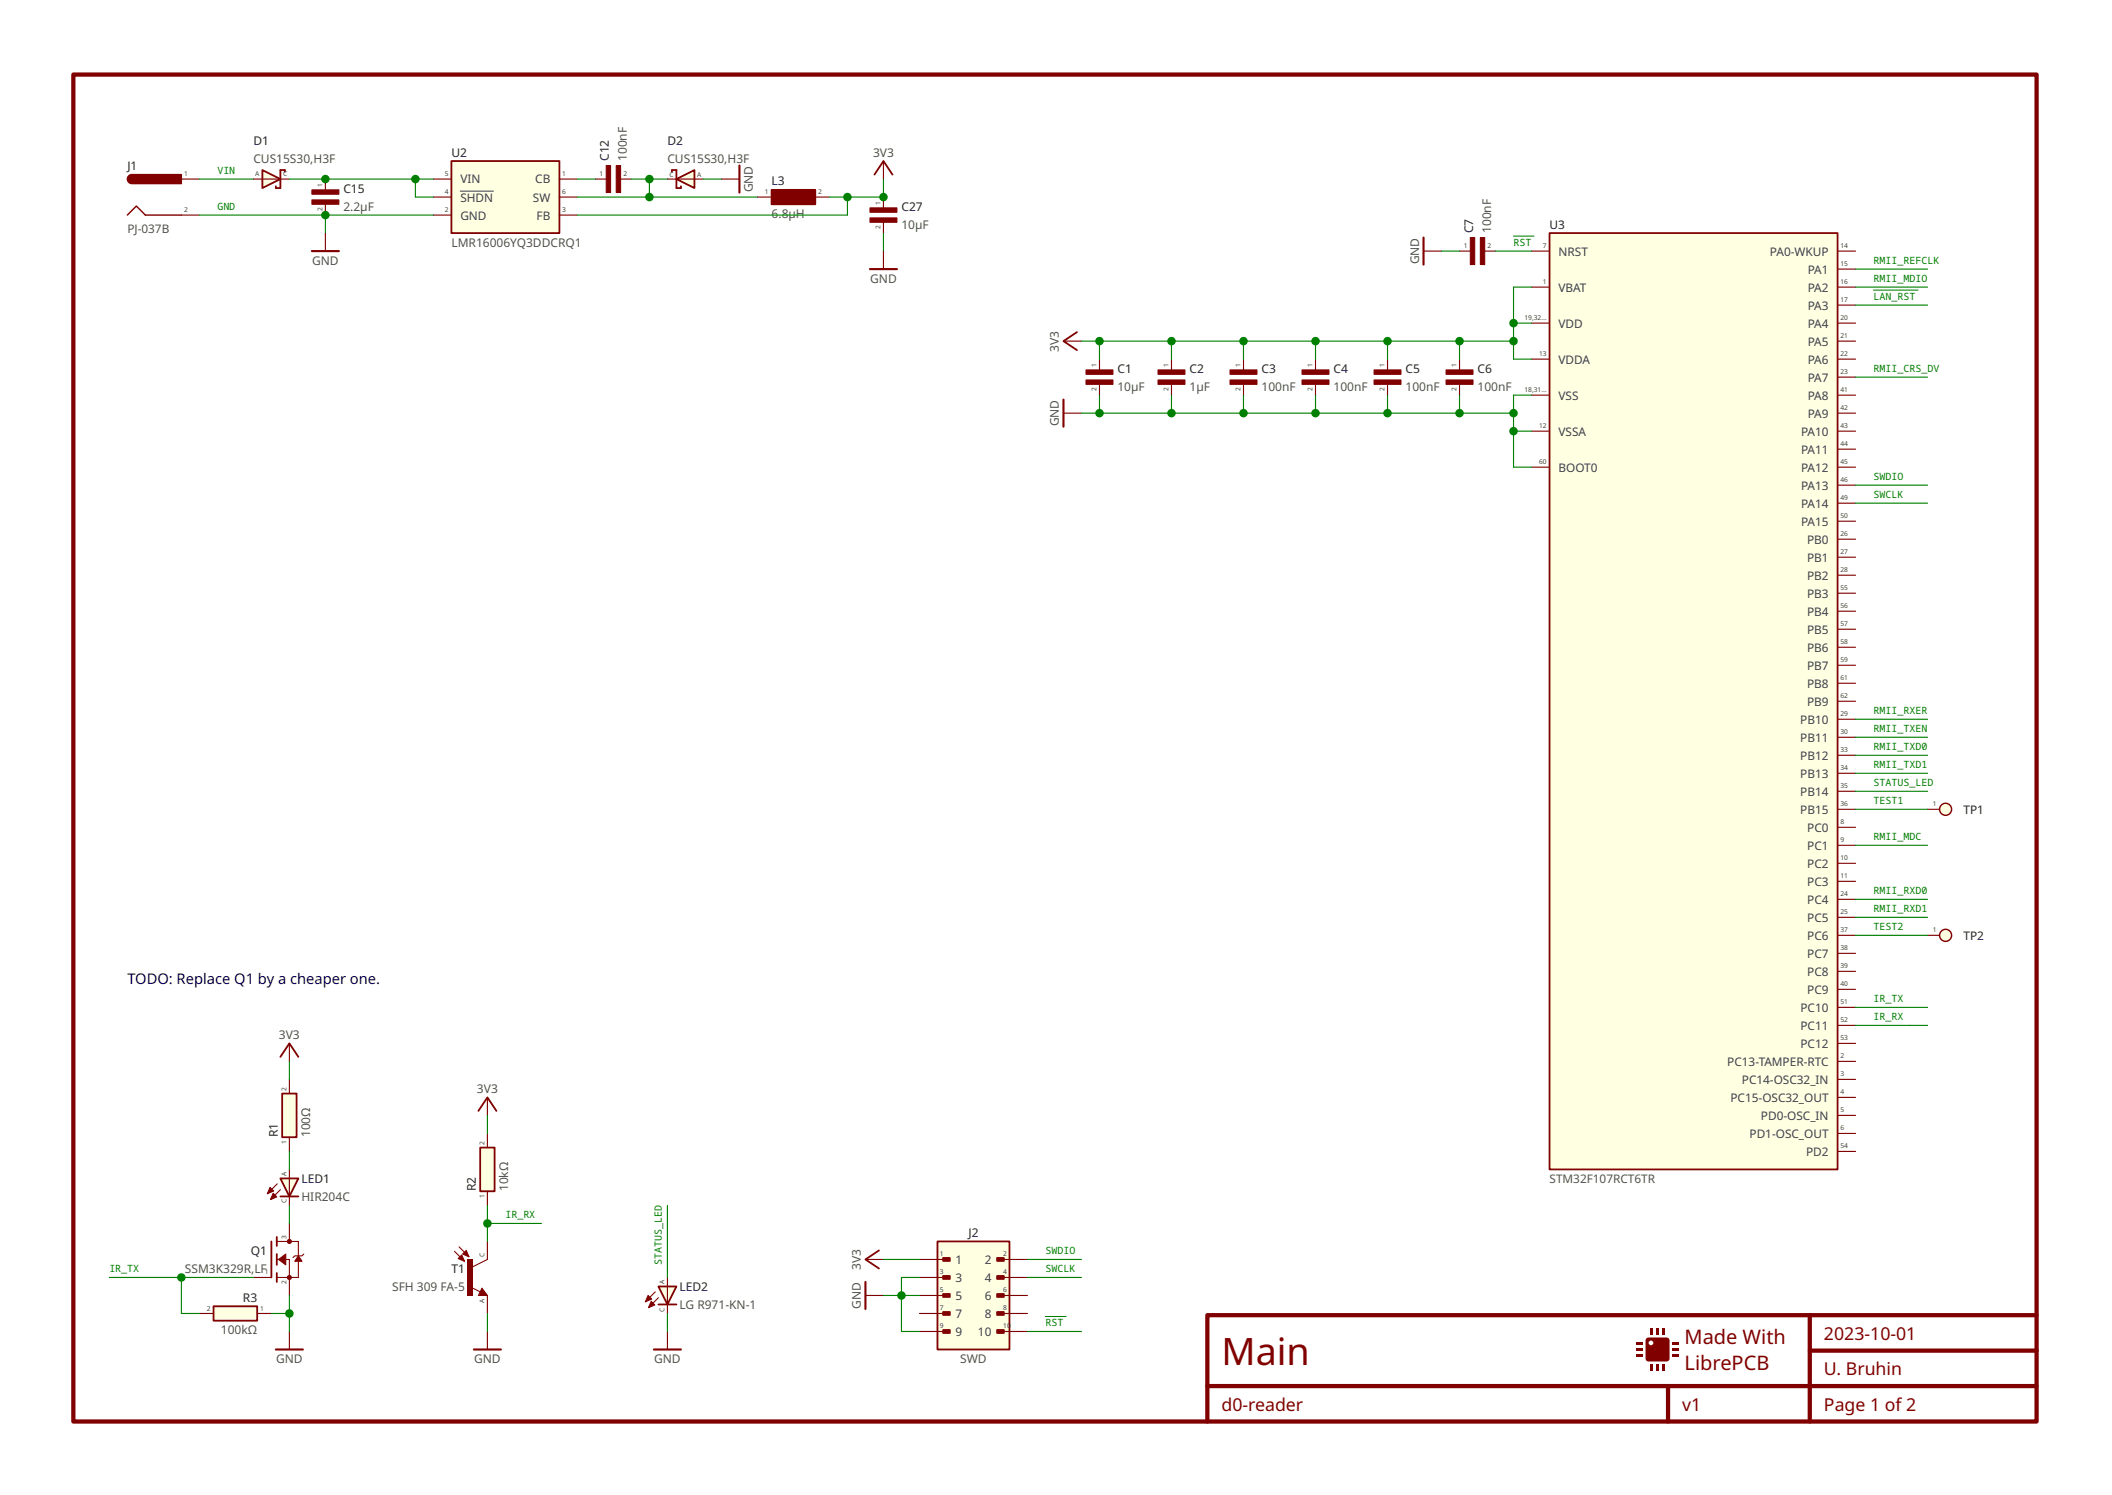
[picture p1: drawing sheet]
<svg xmlns="http://www.w3.org/2000/svg" width="298mm" height="211mm" viewBox="0 0 298 211" stroke-linecap="round" stroke-linejoin="round" font-family="sans-serif">
<path d="M67.8 161.9h2v6.2h-2z" fill-rule="evenodd" fill="#ffffe1" stroke="#800000" stroke-width=".25"/>
<path d="M195.8 50.7v1.5M195.8 54.2v1.6M68.8 159.9v2M68.8 168.1v2M68.8 187.9v2.5M94.2 187.9v2.5" fill="none" stroke="#800000" stroke-width=".16"/>
<path d="M66.9 190.4h3.8M92.3 190.4h3.8" fill="none" stroke="#800000" stroke-width=".3"/>
<g fill="#800000" stroke="#800000" stroke-width=".15">
<path d="M193.9 52.2h3.8v.6h-3.8z" fill-rule="evenodd"/>
<path d="M193.9 53.6h3.8v.6h-3.8z" fill-rule="evenodd"/>
</g>
<path d="M132.3 175.2h10.2v15.2h-10.2z" fill-rule="evenodd" fill="#ffffe1" stroke="#800000" stroke-width=".25"/>
<g fill="#800000" stroke="#800000" stroke-width=".25">
<path d="M133.1 177.5h1v.4h-1z" fill-rule="evenodd"/>
<path d="M140.7 177.5h1v.4h-1z" fill-rule="evenodd"/>
<path d="M133.1 180.1h1v.4h-1z" fill-rule="evenodd"/>
<path d="M140.7 180.1h1v.4h-1z" fill-rule="evenodd"/>
<path d="M133.1 182.6h1v.4h-1z" fill-rule="evenodd"/>
<path d="M140.7 182.6h1v.4h-1z" fill-rule="evenodd"/>
<path d="M133.1 185.1h1v.5h-1z" fill-rule="evenodd"/>
<path d="M140.7 185.1h1v.5h-1z" fill-rule="evenodd"/>
<path d="M133.1 187.7h1v.4h-1z" fill-rule="evenodd"/>
<path d="M140.7 187.7h1v.4h-1z" fill-rule="evenodd"/>
</g>
<path d="M129.8 177.7h3.8M141.2 177.7h3.8M129.8 182.8h3.8M129.8 187.9h3.8M129.8 180.3h3.8M129.8 185.3h3.8M141.2 182.8h3.8M141.2 187.9h3.8M141.2 180.3h3.8M141.2 185.3h3.8" fill="none" stroke="#800000" stroke-width=".16"/>
<path d="M39.8 154.3h2.1v6.2h-2.1z" fill-rule="evenodd" fill="#ffffe1" stroke="#800000" stroke-width=".25"/>
<g fill="none" stroke="#800000" stroke-width=".16">
<path d="M25.6 25.3h2.5M25.6 30.4h2.5M106.9 27.8h2M115.1 27.8h2M124.7 27.8v1.5M124.7 31.4v1.5M124.7 35.4v2.6M175.5 50.7v1.5M175.5 54.2v1.6M185.7 50.7v1.5M185.7 54.2v1.6M40.8 152.3v2"/>
<path d="M40.8 160.5v2M122.2 177.7h2.5M122.2 182.8h2.5"/>
</g>
<path d="M122.8 38h3.8M122.2 180.9v3.8" fill="none" stroke="#800000" stroke-width=".3"/>
<g fill="#800000" stroke="#800000" stroke-width=".15">
<path d="M122.8 29.3h3.8v.7h-3.8z" fill-rule="evenodd"/>
<path d="M122.8 30.8h3.8v.6h-3.8z" fill-rule="evenodd"/>
<path d="M183.8 52.2h3.8v.6h-3.8z" fill-rule="evenodd"/>
<path d="M183.8 53.6h3.8v.6h-3.8z" fill-rule="evenodd"/>
<path d="M173.6 52.2h3.8v.6h-3.8z" fill-rule="evenodd"/>
<path d="M173.6 53.6h3.8v.6h-3.8z" fill-rule="evenodd"/>
</g>
<path d="M18.2 24.8l.4-.2h7v1.3h-7a.64 .64 0 0 1-.6-.4 .64 .64 0 0 1 .2-.7z" fill-rule="evenodd" fill="#800000" stroke="#800000" stroke-width=".2"/>
<path d="M18 30.4l1.2-1.3 1.3 1.3h5.1" fill="none" stroke="#800000" stroke-width=".2"/>
<path d="M108.9 26.8h6.2v2h-6.2z" fill-rule="evenodd" fill="#800000" stroke="#800000" stroke-width=".25"/>
<path d="M124.1 176.5l-1.9 1.2 1.9 1.3" fill="none" stroke="#800000" stroke-width=".25"/>
<g fill="#ffffe1" stroke="#800000" stroke-width=".25">
<path d="M39.6 166.3h2.5l-1.3 2.5z"/>
<path d="M39.6 168.8h2.5z"/>
</g>
<path d="M40.8 166.3v2.5z" fill="#ffffe1" stroke="#800000" stroke-width=".16"/>
<g fill="#ffffe1" stroke="#800000" stroke-width=".15">
<path d="M39.1 167.1l-1.4 1.3z"/>
<path d="M38.2 169.3l1.4-1.4z"/>
</g>
<g fill="#800000" stroke="#800000" stroke-width=".15">
<path d="M38.1 167.6l.5 .5-.9 .3z"/>
<path d="M38.6 168.4l.5 .5-.9 .4z"/>
</g>
<path d="M45.9 32.9v2.5M40.8 165v1.3M40.8 168.8v1.3M40.8 187.9v2.5" fill="none" stroke="#800000" stroke-width=".16"/>
<path d="M44 35.4h3.8M38.9 190.4h3.8" fill="none" stroke="#800000" stroke-width=".3"/>
<circle cx="274.6" cy="132" r=".85" fill="#ffffe1" stroke="#800000" stroke-width=".2"/>
<path d="M272.1 132h1.7" fill="none" stroke="#800000" stroke-width=".16"/>
<g fill="#ffffe1" stroke="#800000" stroke-width=".25">
<path d="M39.1 177v.7z"/>
<path d="M39.1 177.7v.8z"/>
<path d="M39.1 174.5v.7z"/>
<path d="M39.1 175.2v.6z"/>
<path d="M39.1 179.6v.7z"/>
<path d="M39.1 180.3v.6z"/>
<path d="M38.3 175.2v5.1z"/>
</g>
<g fill="#ffffe1" stroke="#800000" stroke-width=".15">
<path d="M39.1 177.7h1.7z"/>
<path d="M40.8 177.7v2.6z"/>
<path d="M39.1 180.3h1.7z"/>
<path d="M42.1 175.2v2z"/>
<path d="M42.1 177.2v3.1z"/>
<path d="M40.8 180.3h1.3z"/>
<path d="M39.1 175.2h3z"/>
</g>
<g fill="#800000">
<circle cx="40.8" cy="180.3" r=".36"/>
<circle cx="40.8" cy="175.2" r=".36"/>
</g>
<path d="M42.9 177l-.3 .2h-1l-.2 .3" fill="none" stroke="#800000" stroke-width=".15"/>
<g fill="#800000" stroke="#800000" stroke-width=".15">
<path d="M42.1 177.2l.5 .8h-1z"/>
<path d="M39.3 177.7l1-.7v1.5z"/>
<path d="M163.4 52.2h3.9v.6h-3.9z" fill-rule="evenodd"/>
<path d="M163.4 53.6h3.9v.6h-3.9z" fill-rule="evenodd"/>
</g>
<path d="M150.1 58.3h2.5M165.3 50.7v1.5M165.3 54.2v1.6M40.8 172.6v2.6M35.8 180.3h2.5M40.8 180.3v2.5" fill="none" stroke="#800000" stroke-width=".16"/>
<path d="M150.1 56.4v3.8" fill="none" stroke="#800000" stroke-width=".3"/>
<circle cx="274.6" cy="114.2" r=".85" fill="#ffffe1" stroke="#800000" stroke-width=".2"/>
<path d="M272.1 114.2h1.7" fill="none" stroke="#800000" stroke-width=".16"/>
<g fill="#ffffe1" stroke="#800000" stroke-width=".15">
<path d="M66.8 178.7l2-1z"/>
<path d="M68 181.8l.8 1z"/>
<path d="M67.5 182.8h1.3z"/>
<path d="M68 181.8l-.5 1z"/>
<path d="M66.6 181.7l1.2 .6z"/>
</g>
<g fill="#ffffe1" stroke="#800000" stroke-width=".25">
<path d="M67.8 182.7h.7z"/>
<path d="M68 182l.5 .7z"/>
<path d="M68 182l-.2 .6z"/>
<path d="M67.8 182.6h.4z"/>
<path d="M68 182.3l.2 .3z"/>
</g>
<path d="M66 177.7h.8v5.1h-.8z" fill-rule="evenodd" fill="#800000"/>
<path d="M65.3 177l.5-.5 .4 .8z" fill="#800000" stroke="#800000" stroke-width=".15"/>
<g fill="#ffffe1" stroke="#800000" stroke-width=".15">
<path d="M64.8 175.9l1.4 1.4z"/>
<path d="M64.2 176.6l1.4 1.4z"/>
</g>
<path d="M64.7 177.6l.5-.5 .4 .9z" fill="#800000" stroke="#800000" stroke-width=".15"/>
<path d="M68.8 175.2v2.5M68.8 182.8v2.5" fill="none" stroke="#800000" stroke-width=".16"/>
<path d="M218.7 32.9h40.7v132.1h-40.7z" fill-rule="evenodd" fill="#ffffe1" stroke="#800000" stroke-width=".25"/>
<g fill="none" stroke="#800000" stroke-width=".16">
<path d="M216.2 35.4h2.5M259.4 35.4h2.5M259.4 38h2.5M216.2 50.7h2.5M216.2 40.5h2.5M216.2 55.8h2.5M216.2 45.6h2.5M259.4 50.7h2.5M259.4 48.1h2.5M259.4 43.1h2.5M259.4 40.5h2.5M259.4 55.8h2.5"/>
<path d="M259.4 45.6h2.5M259.4 53.2h2.5M259.4 58.3h2.5M216.2 60.8h2.5M216.2 65.9h2.5M259.4 73.5h2.5M259.4 71h2.5M259.4 78.6h2.5M259.4 60.8h2.5M259.4 65.9h2.5M259.4 76.1h2.5M259.4 68.5h2.5"/>
<path d="M259.4 63.4h2.5M259.4 93.9h2.5M259.4 83.7h2.5M259.4 86.3h2.5M259.4 99h2.5M259.4 81.2h2.5M259.4 88.8h2.5M259.4 91.3h2.5M259.4 96.4h2.5M259.4 116.7h2.5M259.4 119.3h2.5M259.4 106.6h2.5"/>
<path d="M259.4 114.2h2.5M259.4 109.1h2.5M259.4 104h2.5M259.4 101.5h2.5M259.4 111.7h2.5M259.4 137.1h2.5M259.4 126.9h2.5M259.4 134.5h2.5M259.4 121.8h2.5M259.4 129.4h2.5M259.4 124.4h2.5M259.4 132h2.5"/>
<path d="M259.4 139.6h2.5M259.4 142.2h2.5M259.4 157.4h2.5M259.4 149.8h2.5M259.4 154.9h2.5M259.4 159.9h2.5M259.4 144.7h2.5M259.4 152.3h2.5M259.4 147.2h2.5M259.4 162.5h2.5"/>
</g>
<g fill="#ffffe1" stroke="#800000" stroke-width=".25">
<path d="M37 24l2.6 1.3-2.6 1.2z"/>
<path d="M39.6 24h.6z"/>
<path d="M39.6 24v2.5z"/>
<path d="M40.2 24v.3z"/>
<path d="M38.9 26.5h.7z"/>
<path d="M38.9 26.3v.2z"/>
</g>
<path d="M35.8 25.3h5" fill="none" stroke="#800000" stroke-width=".16"/>
<g fill="#ffffe1" stroke="#800000" stroke-width=".25">
<path d="M92.9 181.5h2.6l-1.3 2.6z"/>
<path d="M92.9 184.1h2.6z"/>
</g>
<path d="M94.2 181.5v2.6z" fill="#ffffe1" stroke="#800000" stroke-width=".16"/>
<g fill="#ffffe1" stroke="#800000" stroke-width=".15">
<path d="M91.1 183.7l1.4-1.4z"/>
<path d="M91.5 184.5l1.4-1.4z"/>
</g>
<g fill="#800000" stroke="#800000" stroke-width=".15">
<path d="M91.5 182.8l.5 .5-.9 .4z"/>
<path d="M91.9 183.6l.5 .5-.9 .4z"/>
<path d="M44 26.8h3.8v.6h-3.8z" fill-rule="evenodd"/>
<path d="M44 28.2h3.8v.6h-3.8z" fill-rule="evenodd"/>
</g>
<path d="M45.9 25.3v1.5M45.9 28.8v1.6M101.8 25.3h2.6M124.7 22.7v2.6M150.1 48.1h2.5M94.2 180.3v1.2M94.2 184.1v1.2" fill="none" stroke="#800000" stroke-width=".16"/>
<path d="M104.4 23.4v3.8" fill="none" stroke="#800000" stroke-width=".3"/>
<path d="M123.4 24.6l1.3-1.9 1.3 1.9M152 46.9l-1.9 1.2 1.9 1.3" fill="none" stroke="#800000" stroke-width=".25"/>
<g fill="#ffffe1" stroke="#800000" stroke-width=".25">
<path d="M95.5 25.3l2.5-1.3v2.5z"/>
<path d="M94.8 24h.7z"/>
<path d="M95.5 24v2.5z"/>
<path d="M94.8 24v.3z"/>
<path d="M95.5 26.5h.6z"/>
<path d="M96.1 26.3v.2z"/>
</g>
<path d="M94.2 25.3h5.1M40.8 147.2v2.6" fill="none" stroke="#800000" stroke-width=".16"/>
<path d="M39.6 149.1l1.2-1.9 1.3 1.9" fill="none" stroke="#800000" stroke-width=".25"/>
<path d="M63.7 22.7h15.3v10.2h-15.3z" fill-rule="evenodd" fill="#ffffe1" stroke="#800000" stroke-width=".25"/>
<path d="M61.2 30.4h2.5M61.2 25.3h2.5M61.2 27.8h2.5M79 30.4h2.5M79 25.3h2.5M79 27.8h2.5M84 25.3h1.6M87.6 25.3h1.5M206 50.7v1.5M206 54.2v1.6" fill="none" stroke="#800000" stroke-width=".16"/>
<path d="M65 27h4.6" fill="none" stroke="#404040" stroke-width=".14"/>
<g fill="#800000" stroke="#800000" stroke-width=".15">
<path d="M85.6 23.4h.6v3.8h-.6z" fill-rule="evenodd"/>
<path d="M87 23.4h.6v3.8h-.6z" fill-rule="evenodd"/>
<path d="M204.1 52.2h3.8v.6h-3.8z" fill-rule="evenodd"/>
<path d="M204.1 53.6h3.8v.6h-3.8z" fill-rule="evenodd"/>
</g>
<path d="M10.4 10.5h277.1v190.1h-277.1zM170.4 195.6h117.1M235.4 195.6v5M255.4 185.6v15M255.4 190.6h32.1M287.5 185.6h-117.1v15" fill="none" stroke="#800000" stroke-width=".6"/>
<path d="M30.1 184.3h6.2v2.1h-6.2z" fill-rule="evenodd" fill="#ffffe1" stroke="#800000" stroke-width=".25"/>
<path d="M200.9 35.4h2.6M28.1 185.3h2M36.3 185.3h2" fill="none" stroke="#800000" stroke-width=".16"/>
<path d="M200.9 33.5v3.8" fill="none" stroke="#800000" stroke-width=".3"/>
<g fill="#800000">
<path d="M232.3 188.9l.4-.2 2.7 .1 .2 .4v2.7l-.4 .2h-2.7l-.2-.4v-2.2h.4a.33 .33 0 0 0 .4 .3 .33 .33 0 0 0 .2-.5 .33 .33 0 0 0-.6 0v.2h-.4z" fill-rule="evenodd"/>
<path d="M236.1 190.2h.8v.4h-.8z" fill-rule="evenodd"/>
<path d="M236.1 191.1h.8v.4h-.8z" fill-rule="evenodd"/>
<path d="M236.1 189.4h.8v.4h-.8z" fill-rule="evenodd"/>
<path d="M231 189.4h.8v.4h-.8z" fill-rule="evenodd"/>
<path d="M231 190.2h.8v.4h-.8z" fill-rule="evenodd"/>
<path d="M231 191.1h.8v.4h-.8z" fill-rule="evenodd"/>
<path d="M233.7 187.5h.5v.8h-.5z" fill-rule="evenodd"/>
<path d="M234.6 187.5h.4v.8h-.4z" fill-rule="evenodd"/>
<path d="M232.9 187.5h.4v.8h-.4z" fill-rule="evenodd"/>
<path d="M233.7 192.5h.5v.9h-.5z" fill-rule="evenodd"/>
<path d="M234.6 192.5h.4v.9h-.4z" fill-rule="evenodd"/>
<path d="M232.9 192.5h.4v.9h-.4z" fill-rule="evenodd"/>
</g>
<g fill="#800000" stroke="#800000" stroke-width=".15">
<path d="M153.3 52.2h3.8v.6h-3.8z" fill-rule="evenodd"/>
<path d="M153.3 53.6h3.8v.6h-3.8z" fill-rule="evenodd"/>
<path d="M207.5 33.5h.6v3.8h-.6z" fill-rule="evenodd"/>
<path d="M208.9 33.5h.7v3.8h-.7z" fill-rule="evenodd"/>
</g>
<path d="M206 35.4h1.5M209.6 35.4h1.5M155.2 50.7v1.5M155.2 54.2v1.6M68.8 154.9v2.5" fill="none" stroke="#800000" stroke-width=".16"/>
<path d="M67.5 156.8l1.3-1.9 1.3 1.9" fill="none" stroke="#800000" stroke-width=".25"/>
<g fill="none" stroke="#008000" stroke-width=".16">
<path d="M28.1 25.3h7.7M28.1 30.4h33.1M40.8 25.3h20.4M45.9 25.3h.1M45.9 30.4h.1M45.9 30.4v2.5M58.6 25.3v2.5h2.6M81.5 25.3h2.5M81.5 27.8h25.4M89.1 25.3h5.1M91.7 25.3v2.5M99.3 25.3h2.5"/>
<path d="M119.6 27.8v2.6h-38.1M124.7 27.8h.1M124.7 25.3v2.5h-7.6M124.7 32.9v2.5M203.5 35.4h2.5M211.1 35.4h5.1M261.9 38h10.2M152.6 58.3h61M152.6 48.1h61M155.2 48.1v2.6M155.2 55.8v2.5M165.3 48.1v2.6"/>
<path d="M165.3 55.8v2.5M175.5 48.1v2.6M175.5 55.8v2.5M185.7 48.1v2.6M185.7 55.8v2.5M195.8 48.1v2.6M195.8 55.8v2.5M206 48.1v2.6M206 55.8v2.5M213.6 45.6h2.6M216.2 55.8h-2.6v10.1h2.6M216.2 40.5h-2.6v10.2h2.6"/>
<path d="M261.9 53.2h10.2M261.9 43.1h10.2M261.9 40.5h10.2M213.6 60.8h2.6M261.9 71h10.2M261.9 68.5h10.2M261.9 104h10.2M261.9 109.1h10.2M261.9 106.6h10.2M261.9 119.3h10.2M261.9 114.2h10.2M261.9 101.5h10.2"/>
<path d="M261.9 111.7h10.2M261.9 129.4h10.2M261.9 126.9h10.2M261.9 132h10.2M40.8 149.8v2.5M68.8 157.4v2.5M261.9 144.7h10.2M261.9 142.2h10.2M40.8 162.5v2.5M40.8 170.1v2.5M68.8 170.1v5.1M68.8 172.6h7.6"/>
<path d="M94.2 170.1v10.2M124.7 177.7h5.1M145 177.7h7.6M15.4 180.3h20.4M25.6 180.3v5h2.5M38.3 185.3h2.5M40.8 182.8v5.1M68.8 185.3v2.6M94.2 185.3v2.6M124.7 182.8h5.1M129.8 180.3h-2.6v7.6h2.6M145 180.3h7.6"/>
<path d="M145 187.9h7.6"/>
</g>
<g fill="#008000">
<circle cx="91.7" cy="25.3" r=".6"/>
<circle cx="91.7" cy="27.8" r=".6"/>
<circle cx="68.8" cy="172.6" r=".6"/>
<circle cx="58.6" cy="25.3" r=".6"/>
<circle cx="45.9" cy="25.3" r=".6"/>
<circle cx="25.6" cy="180.3" r=".6"/>
<circle cx="119.6" cy="27.8" r=".6"/>
<circle cx="124.7" cy="27.8" r=".6"/>
<circle cx="127.2" cy="182.8" r=".6"/>
<circle cx="40.8" cy="185.3" r=".6"/>
<circle cx="45.9" cy="30.4" r=".6"/>
<circle cx="175.5" cy="58.3" r=".6"/>
<circle cx="206" cy="58.3" r=".6"/>
<circle cx="213.6" cy="60.8" r=".6"/>
<circle cx="213.6" cy="58.3" r=".6"/>
<circle cx="195.8" cy="58.3" r=".6"/>
<circle cx="165.3" cy="58.3" r=".6"/>
<circle cx="185.7" cy="58.3" r=".6"/>
<circle cx="155.2" cy="58.3" r=".6"/>
<circle cx="206" cy="48.1" r=".6"/>
<circle cx="165.3" cy="48.1" r=".6"/>
<circle cx="185.7" cy="48.1" r=".6"/>
<circle cx="175.5" cy="48.1" r=".6"/>
<circle cx="155.2" cy="48.1" r=".6"/>
<circle cx="213.6" cy="48.1" r=".6"/>
<circle cx="195.8" cy="48.1" r=".6"/>
<circle cx="213.6" cy="45.6" r=".6"/>
</g>
<path d="M213.6 33.3h2.9M264.4 40.9h6.3M147.6 185.8h2.8" fill="none" stroke="#008000" stroke-width=".14"/>
<text font-size="5.3" fill="#800000" x="172.4" y="192.6">Main</text>
<g font-size="2.8" fill="#800000">
<text x="237.8" y="189.6">Made With</text>
<text x="237.8" y="193.4">LibrePCB</text>
</g>
<g font-size="2.5" fill="#800000">
<text x="257.4" y="189.1">2023-10-01</text>
<text x="257.4" y="194.1">U. Bruhin</text>
<text x="172.4" y="199.1">d0-reader</text>
<text x="237.4" y="199.1">v1</text>
<text x="257.4" y="199.1">Page 1 of 2</text>
</g>
<text font-size="2.1" fill="#000080" x="18" y="138.9">TODO: Replace Q1 by a cheaper one.</text>
<g font-size="1.7" fill="#505050">
<text x="35.8" y="22.9">CUS15S30,H3F</text>
<text x="88.5" y="22.7" transform="rotate(-90 88.5 22.7)">100nF</text>
<text x="94.2" y="22.9">CUS15S30,H3F</text>
<text x="123.2" y="22.1">3V3</text>
<text x="48.5" y="29.7">2.2μF</text>
<text x="106.3" y="27.1" transform="rotate(-90 106.3 27.1)">GND</text>
<text x="18" y="32.9">PJ-037B</text>
<text x="63.7" y="34.8">LMR16006YQ3DDCRQ1</text>
<text x="108.9" y="30.7">6.8μH</text>
<text x="127.2" y="32.3">10μF</text>
<text x="210.5" y="32.9" transform="rotate(-90 210.5 32.9)">100nF</text>
<text x="44" y="37.3">GND</text>
<text x="122.8" y="39.9">GND</text>
<text x="200.3" y="37.3" transform="rotate(-90 200.3 37.3)">GND</text>
<text x="149.5" y="49.6" transform="rotate(-90 149.5 49.6)">3V3</text>
<text x="157.7" y="55.1">10μF</text>
<text x="167.9" y="55.1">1μF</text>
<text x="178.1" y="55.1">100nF</text>
<text x="188.2" y="55.1">100nF</text>
<text x="198.4" y="55.1">100nF</text>
<text x="208.5" y="55.1">100nF</text>
<text x="149.5" y="60.2" transform="rotate(-90 149.5 60.2)">GND</text>
<text x="39.4" y="146.6">3V3</text>
<text x="67.3" y="154.2">3V3</text>
<text x="43.8" y="160.5" transform="rotate(-90 43.8 160.5)">100Ω</text>
<text x="218.7" y="166.9">STM32F107RCT6TR</text>
<text x="42.5" y="169.5">HIR204C</text>
<text x="71.7" y="168.1" transform="rotate(-90 71.7 168.1)">10kΩ</text>
<text x="26.1" y="179.6">SSM3K329R,LF</text>
<text x="121.5" y="179.2" transform="rotate(-90 121.5 179.2)">3V3</text>
<text x="55.3" y="182.2">SFH 309 FA-5</text>
<text x="95.9" y="184.7">LG R971-KN-1</text>
<text x="121.5" y="184.7" transform="rotate(-90 121.5 184.7)">GND</text>
<text x="31.2" y="188.3">100kΩ</text>
<text x="39" y="192.3">GND</text>
<text x="66.9" y="192.3">GND</text>
<text x="92.3" y="192.3">GND</text>
<text x="135.5" y="192.3">SWD</text>
</g>
<g font-size="1.7" fill="#202020">
<text x="35.8" y="20.4">D1</text>
<text x="63.7" y="22.1">U2</text>
<text x="85.9" y="22.7" transform="rotate(-90 85.9 22.7)">C12</text>
<text x="94.2" y="20.4">D2</text>
<text x="18" y="24">J1</text>
<text x="48.5" y="27.2">C15</text>
<text x="108.9" y="26.2">L3</text>
<text x="127.2" y="29.7">C27</text>
<text x="207.9" y="32.9" transform="rotate(-90 207.9 32.9)">C7</text>
<text x="218.7" y="32.3">U3</text>
<text x="157.7" y="52.6">C1</text>
<text x="167.9" y="52.6">C2</text>
<text x="178.1" y="52.6">C3</text>
<text x="188.2" y="52.6">C4</text>
<text x="198.4" y="52.6">C5</text>
<text x="208.5" y="52.6">C6</text>
<text x="277.2" y="114.8">TP1</text>
<text x="277.2" y="132.6">TP2</text>
<text x="39.2" y="160.5" transform="rotate(-90 39.2 160.5)">R1</text>
<text x="42.5" y="166.9">LED1</text>
<text x="67.1" y="168.1" transform="rotate(-90 67.1 168.1)">R2</text>
<text x="35.4" y="177.1">Q1</text>
<text x="63.7" y="179.6">T1</text>
<text x="136.7" y="174.5">J2</text>
<text x="34.3" y="183.7">R3</text>
<text x="95.9" y="182.2">LED2</text>
</g>
<g font-size="1.7" fill="#404040">
<text x="65" y="25.9">VIN</text>
<text x="65" y="28.4">SHDN</text>
<text x="75.2" y="28.4">SW</text>
<text x="75.6" y="25.9">CB</text>
<text x="65" y="31">GND</text>
<text x="75.7" y="31">FB</text>
<text x="220" y="36.1">NRST</text>
<text x="220" y="41.1">VBAT</text>
<text x="249.8" y="36.1">PA0-WKUP</text>
<text x="255.2" y="41.1">PA2</text>
<text x="255.2" y="38.6">PA1</text>
<text x="220" y="46.2">VDD</text>
<text x="255.2" y="43.7">PA3</text>
<text x="255.2" y="46.2">PA4</text>
<text x="220" y="51.3">VDDA</text>
<text x="255.2" y="48.8">PA5</text>
<text x="255.2" y="51.3">PA6</text>
<text x="255.2" y="53.8">PA7</text>
<text x="220" y="56.4">VSS</text>
<text x="255.2" y="58.9">PA9</text>
<text x="255.2" y="56.4">PA8</text>
<text x="220" y="61.5">VSSA</text>
<text x="254.2" y="64">PA11</text>
<text x="254.2" y="61.5">PA10</text>
<text x="220" y="66.5">BOOT0</text>
<text x="254.2" y="71.6">PA14</text>
<text x="254.2" y="66.5">PA12</text>
<text x="254.2" y="69.1">PA13</text>
<text x="254.2" y="74.2">PA15</text>
<text x="255.1" y="76.7">PB0</text>
<text x="255.1" y="79.3">PB1</text>
<text x="255.1" y="81.8">PB2</text>
<text x="255.1" y="84.3">PB3</text>
<text x="255.1" y="86.9">PB4</text>
<text x="255.1" y="89.4">PB5</text>
<text x="255.1" y="94.5">PB7</text>
<text x="255.1" y="92">PB6</text>
<text x="255.1" y="99.6">PB9</text>
<text x="255.1" y="97">PB8</text>
<text x="254.1" y="107.2">PB12</text>
<text x="254.1" y="104.7">PB11</text>
<text x="254.1" y="102.1">PB10</text>
<text x="254.1" y="109.7">PB13</text>
<text x="254.1" y="112.3">PB14</text>
<text x="254.1" y="114.8">PB15</text>
<text x="255.1" y="117.4">PC0</text>
<text x="255.1" y="119.9">PC1</text>
<text x="255.1" y="122.4">PC2</text>
<text x="255.1" y="125">PC3</text>
<text x="255.1" y="127.5">PC4</text>
<text x="255.1" y="130.1">PC5</text>
<text x="255.1" y="137.7">PC8</text>
<text x="255.1" y="135.2">PC7</text>
<text x="255.1" y="132.6">PC6</text>
<text x="254.1" y="142.8">PC10</text>
<text x="255.1" y="140.2">PC9</text>
<text x="254.1" y="145.3">PC11</text>
<text x="254.1" y="147.9">PC12</text>
<text x="243.8" y="150.4">PC13-TAMPER-RTC</text>
<text x="244.3" y="155.5">PC15-OSC32_OUT</text>
<text x="245.9" y="152.9">PC14-OSC32_IN</text>
<text x="246.9" y="160.6">PD1-OSC_OUT</text>
<text x="248.6" y="158">PD0-OSC_IN</text>
<text x="254.9" y="163.1">PD2</text>
<text x="134.9" y="178.3">1</text>
<text x="139" y="178.3">2</text>
<text x="134.9" y="183.4">5</text>
<text x="134.9" y="186">7</text>
<text x="134.9" y="180.9">3</text>
<text x="139" y="183.4">6</text>
<text x="139" y="180.9">4</text>
<text x="139" y="186">8</text>
<text x="134.9" y="188.5">9</text>
<text x="138" y="188.5">10</text>
</g>
<g font-size="1.4" fill="#008000">
<text x="30.7" y="29.6">GND</text>
<text x="30.7" y="24.6">VIN</text>
<text x="213.6" y="34.7">RST</text>
<text x="264.4" y="39.8">RMII_MDIO</text>
<text x="264.4" y="37.3">RMII_REFCLK</text>
<text x="264.4" y="42.3">LAN_RST</text>
<text x="264.4" y="52.5">RMII_CRS_DV</text>
<text x="264.4" y="70.3">SWCLK</text>
<text x="264.4" y="67.8">SWDIO</text>
<text x="264.4" y="100.8">RMII_RXER</text>
<text x="264.4" y="103.3">RMII_TXEN</text>
<text x="264.4" y="105.9">RMII_TXD0</text>
<text x="264.4" y="108.4">RMII_TXD1</text>
<text x="264.4" y="113.5">TEST1</text>
<text x="264.4" y="111">STATUS_LED</text>
<text x="264.4" y="118.6">RMII_MDC</text>
<text x="264.4" y="128.7">RMII_RXD1</text>
<text x="264.4" y="126.2">RMII_RXD0</text>
<text x="264.4" y="131.3">TEST2</text>
<text x="264.4" y="144">IR_RX</text>
<text x="264.4" y="141.4">IR_TX</text>
<text x="71.3" y="171.9">IR_RX</text>
<text x="15.4" y="179.6">IR_TX</text>
<text x="93.4" y="178.5" transform="rotate(-90 93.4 178.5)">STATUS_LED</text>
<text x="147.6" y="179.6">SWCLK</text>
<text x="147.6" y="177">SWDIO</text>
<text x="147.6" y="187.2">RST</text>
</g>
<g font-size=".9" fill="#404040">
<text x="26" y="24.8">1</text>
<text x="26" y="29.9">2</text>
<text x="36" y="24.8">A</text>
<text x="40" y="24.8">C</text>
<text x="45.5" y="29.8" transform="rotate(-90 45.5 29.8)">2</text>
<text x="45.5" y="26.4" transform="rotate(-90 45.5 26.4)">1</text>
<text x="62.8" y="29.9">2</text>
<text x="62.8" y="24.8">5</text>
<text x="62.8" y="27.4">4</text>
<text x="79.4" y="27.4">6</text>
<text x="79.4" y="29.9">3</text>
<text x="79.4" y="24.8">1</text>
<text x="84.6" y="24.8">1</text>
<text x="88" y="24.8">2</text>
<text x="94.5" y="24.9">C</text>
<text x="98.4" y="24.9">A</text>
<text x="108" y="27.4">1</text>
<text x="115.5" y="27.4">2</text>
<text x="124.3" y="28.9" transform="rotate(-90 124.3 28.9)">1</text>
<text x="124.3" y="32.3" transform="rotate(-90 124.3 32.3)">2</text>
<text x="206.6" y="35">1</text>
<text x="210" y="35">2</text>
<text x="217.8" y="35">7</text>
<text x="259.8" y="35">14</text>
<text x="217.8" y="40.1">1</text>
<text x="259.8" y="40.1">16</text>
<text x="259.8" y="37.5">15</text>
<text x="215.2" y="45.2">19,32…</text>
<text x="259.8" y="47.7">21</text>
<text x="259.8" y="42.6">17</text>
<text x="259.8" y="45.2">20</text>
<text x="154.8" y="51.8" transform="rotate(-90 154.8 51.8)">1</text>
<text x="164.9" y="51.8" transform="rotate(-90 164.9 51.8)">1</text>
<text x="175.1" y="51.8" transform="rotate(-90 175.1 51.8)">1</text>
<text x="185.3" y="51.8" transform="rotate(-90 185.3 51.8)">1</text>
<text x="195.4" y="51.8" transform="rotate(-90 195.4 51.8)">1</text>
<text x="205.6" y="51.8" transform="rotate(-90 205.6 51.8)">1</text>
<text x="217.2" y="50.3">13</text>
<text x="259.8" y="50.3">22</text>
<text x="259.8" y="52.8">23</text>
<text x="154.8" y="55.2" transform="rotate(-90 154.8 55.2)">2</text>
<text x="164.9" y="55.2" transform="rotate(-90 164.9 55.2)">2</text>
<text x="175.1" y="55.2" transform="rotate(-90 175.1 55.2)">2</text>
<text x="185.3" y="55.2" transform="rotate(-90 185.3 55.2)">2</text>
<text x="195.4" y="55.2" transform="rotate(-90 195.4 55.2)">2</text>
<text x="205.6" y="55.2" transform="rotate(-90 205.6 55.2)">2</text>
<text x="215.2" y="55.3">18,31…</text>
<text x="259.8" y="57.9">42</text>
<text x="259.8" y="55.3">41</text>
<text x="217.2" y="60.4">12</text>
<text x="217.2" y="65.5">60</text>
<text x="259.8" y="65.5">45</text>
<text x="259.8" y="63">44</text>
<text x="259.8" y="60.4">43</text>
<text x="259.8" y="70.6">49</text>
<text x="259.8" y="68">46</text>
<text x="259.8" y="73.1">50</text>
<text x="259.8" y="75.7">26</text>
<text x="259.8" y="78.2">27</text>
<text x="259.8" y="83.3">55</text>
<text x="259.8" y="80.7">28</text>
<text x="259.8" y="85.8">56</text>
<text x="259.8" y="88.4">57</text>
<text x="259.8" y="93.4">59</text>
<text x="259.8" y="90.9">58</text>
<text x="259.8" y="96">61</text>
<text x="259.8" y="98.5">62</text>
<text x="259.8" y="101.1">29</text>
<text x="259.8" y="106.2">33</text>
<text x="259.8" y="103.6">30</text>
<text x="259.8" y="113.8">36</text>
<text x="259.8" y="108.7">34</text>
<text x="259.8" y="111.2">35</text>
<text x="272.8" y="113.8">1</text>
<text x="259.8" y="116.3">8</text>
<text x="259.8" y="118.9">9</text>
<text x="259.8" y="121.4">10</text>
<text x="259.8" y="123.9">11</text>
<text x="259.8" y="126.5">24</text>
<text x="259.8" y="129">25</text>
<text x="259.8" y="131.6">37</text>
<text x="272.8" y="131.6">1</text>
<text x="259.8" y="136.6">39</text>
<text x="259.8" y="134.1">38</text>
<text x="259.8" y="141.7">51</text>
<text x="259.8" y="139.2">40</text>
<text x="259.8" y="149.3">2</text>
<text x="259.8" y="144.3">52</text>
<text x="259.8" y="146.8">53</text>
<text x="40.4" y="153.9" transform="rotate(-90 40.4 153.9)">2</text>
<text x="259.8" y="154.4">4</text>
<text x="259.8" y="151.9">3</text>
<text x="40.4" y="161.4" transform="rotate(-90 40.4 161.4)">1</text>
<text x="68.4" y="161.5" transform="rotate(-90 68.4 161.5)">2</text>
<text x="259.8" y="157">5</text>
<text x="259.8" y="159.5">6</text>
<text x="40.4" y="165.9" transform="rotate(-90 40.4 165.9)">A</text>
<text x="259.8" y="162.1">54</text>
<text x="40.4" y="169.8" transform="rotate(-90 40.4 169.8)">C</text>
<text x="68.4" y="169" transform="rotate(-90 68.4 169)">1</text>
<text x="37.4" y="179.8">1</text>
<text x="40.4" y="174.8" transform="rotate(-90 40.4 174.8)">3</text>
<text x="68.4" y="177.3" transform="rotate(-90 68.4 177.3)">C</text>
<text x="132.7" y="179.8">3</text>
<text x="132.7" y="177.3">1</text>
<text x="141.6" y="179.8">4</text>
<text x="141.6" y="177.3">2</text>
<text x="29.2" y="185">2</text>
<text x="36.7" y="185">1</text>
<text x="40.4" y="181.2" transform="rotate(-90 40.4 181.2)">2</text>
<text x="68.4" y="183.8" transform="rotate(-90 68.4 183.8)">A</text>
<text x="93.8" y="185.1" transform="rotate(-90 93.8 185.1)">C</text>
<text x="93.8" y="181.1" transform="rotate(-90 93.8 181.1)">A</text>
<text x="132.7" y="182.4">5</text>
<text x="132.7" y="184.9">7</text>
<text x="141.6" y="182.4">6</text>
<text x="141.6" y="184.9">8</text>
<text x="132.7" y="187.5">9</text>
<text x="141.6" y="187.5">10</text>
</g>
</svg>
